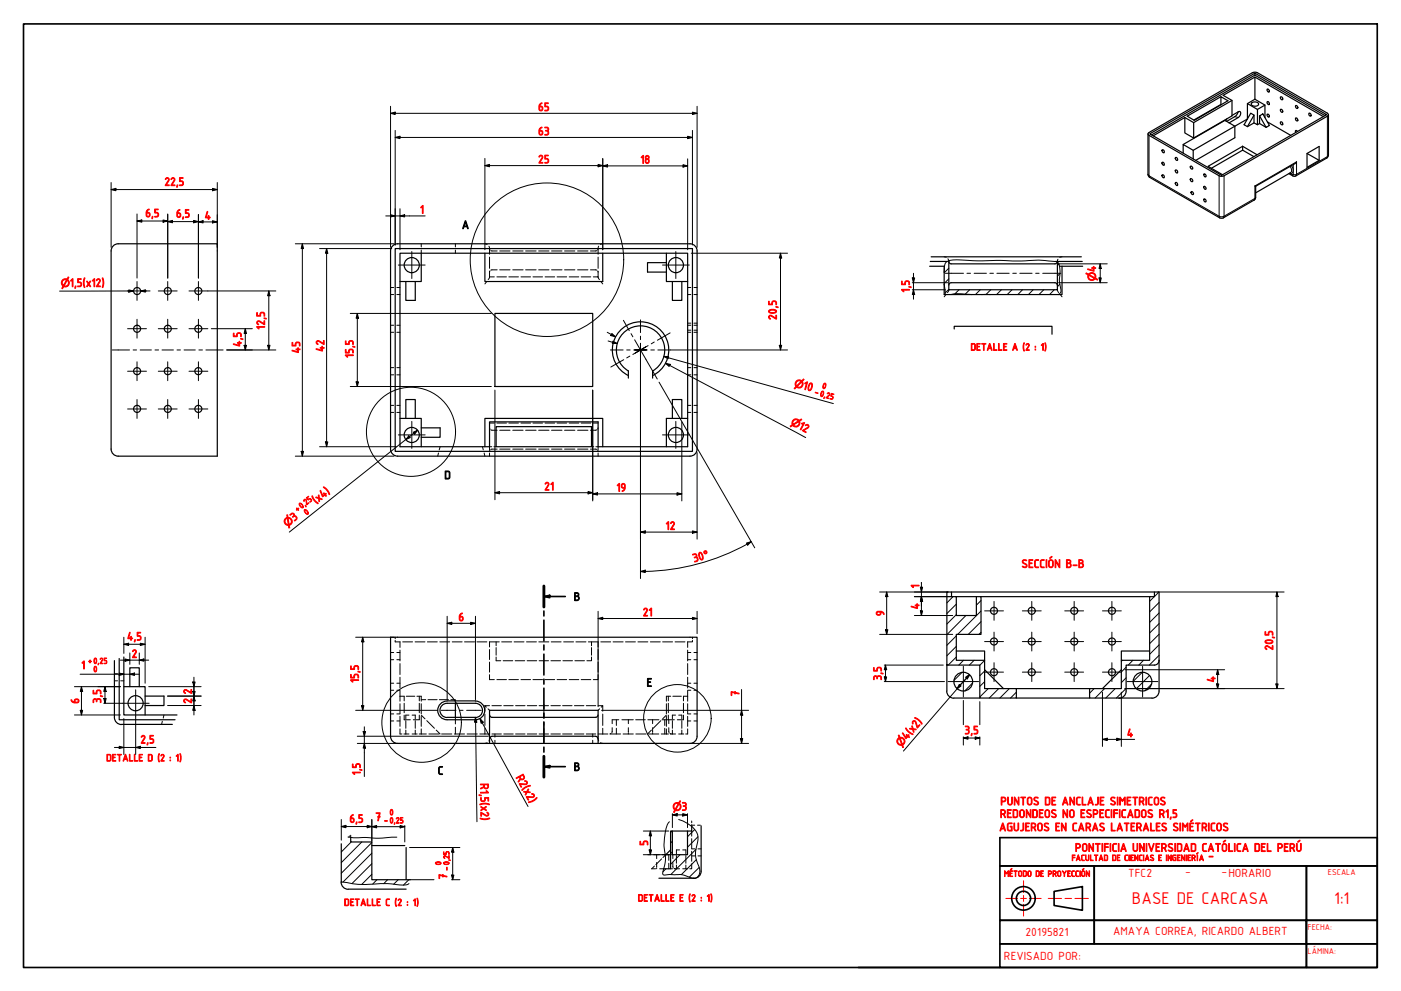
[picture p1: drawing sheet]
<svg xmlns="http://www.w3.org/2000/svg" width="594mm" height="420mm" viewBox="0 0 594 420" stroke-linecap="round" stroke-linejoin="round" font-family="sans-serif">
<!-- layer: Hatch (ISO) -->
<g fill="none" stroke="#000" stroke-width=".42">
<path d="M402.3 118.2l-1.9 2M402.3 113.7l-1.9 2M449 111.9l-.6 .7M449.5 116l-1.1 1.1M402.3 122.7l-1.6 1.5M406.7 122.9l-1.8 1.7M411.2 122.9l-1.9 1.8M415.7 122.9l-2.1 2M420.1 122.9l-2 1.9M424.6 122.9l-2 2M429.1 122.9l-2 2M433.6 122.9l-2 2"/>
<path d="M438.1 122.9l-2 2M442.6 122.9l-2 2M447 122.9l-1.9 2M449.4 120.5l-1 1.1M401.6 251l-.1 .1M404.1 253l-2.6 2.6M405.5 256.1l-4 4M416 259.1l-9.9 9.9M416 254.6l-2 2M489.5 253l-2 1.9M491.4 251l-1.9 2M491.5 259.9l-4 4"/>
<path d="M491.5 255.4l-4 4M405.5 278.6l-3.4 3.4M405.5 274l-4 4M405.5 269.6l-4 4M405.5 260.6l-4 4M408.6 280l-2 2M409.6 261l-8.1 8.1M413.1 280l-2.1 2M416 268.1l-.9 .9M416 263.6l-5.4 5.4M475.9 280l-.4 .4M480.4 280l-2 2"/>
<path d="M484.9 280l-2 2M491.5 277.9l-4.1 4.1M491.5 273.4l-4 4M491.5 268.9l-4 4M491.5 264.4l-4 4M408 285l-3.4 3.5M411.3 286.2l-5.6 5.6M412.4 289.6l-3.3 3.3M417.5 289l-2 2M417.5 284.5l-2 2M417.5 280l-2 2M419 292l-3.5 3.5"/>
<path d="M423.5 292l-4 4M428 292l-4 4M431 293.5l-2.5 2.5M463.9 292l-1.9 1.9M468.4 292l-4 4M472.9 292l-4 4M477.5 291.9l-4.1 4.1M477.5 287.4l-2 2M477.5 282.9l-2 2M484.4 285l-3.8 3.8M487.5 286.4l-5.6 5.6M488.3 290l-2.8 2.8"/>
<path d="M148.9 357l-4.2 4.2M153.4 357l-8.7 8.7M157.7 357.2l-13 13M284.9 352.3l-.5 .7M285.1 356.7l-.7 .7M294.6 351.7l-3.1 3.1M296 354.8l-4.5 4.4M157.7 370.7l-4.3 4.3M157.7 366.2l-8.5 8.4M157.7 361.7l-12.3 12.3M159.8 373l-1.7 1.8M164.3 373l-1.5 1.6"/>
<path d="M168.8 373l-1.9 1.9M173.4 373l-2.3 2.3M282.4 368.3l-1.3 1.3M285.1 361.1l-.7 .8M288.4 362.4l-4 4M295.1 360.2l-10.6 10.6M295.3 364.5l-6.4 6.3M296.5 367.8l-4.2 4.1"/>
</g>
<!-- layer: Visible (ISO) -->
<g fill="none" stroke="#000" stroke-width=".51">
<path d="M532.1 31v.9l29.7 17.1M532.1 32.7v9.4M532.1 31.9l-43.8 25.3M537.3 37.9l.2-.2a.8 .8 0 0 1 .7 .6 .8 .8 0 0 1-.3 .8zM486.8 56.7v17.2l.4 1.1 30 17.4h1.5l13.4-7.8 .3-.9v-4.7M486.9 56.4l44.2-25.6 1-.2 1.1 .2 29.7 17.2 .4 .6-.4 .7-43.9 25.2-1 .3-1-.3-29.8-17.1-.3-.3zM487.6 56.7l44.5-25.7 30.4 17.6-44.5 25.7zM502.4 49.8l3.8 2.2v6.5M502.4 49.8l-13.4 7.8M517.7 41l-14.3 8.3 3 1.7 14.3-8.3-3-1.7 .2 3.4M517.7 44.3l-11.5 6.6M520.3 50.4l-.5 .9"/>
<path d="M522.4 42.6l-16.2 9.4M525 47.4l-.7 1.5-4.2 2.6M525.1 47.4l.8-.1a1.85 1.85 0 0 1-.8 2.5l-4 2.3M525.1 47.4l-2.7 1.5M530.4 48l1.3 .8-2.7 4.9-1.4-.8zM530.6 43.9a1.89 1.89 0 0 1 3.1 .3 1.94 1.94 0 0 1-3.2 .1zM531.7 48.8v3.3l-2.7 1.6M531.7 52.1l1.5 .8v-6.5l-4.2-2.5v6.6l-23 13.2v3.7M532.1 42.1l-3.1 1.8M532.1 42.1l4.3 2.5M533.2 46.4l3.2-1.8v5.2M534.1 49.1l1.4-.8 2.8 4.9-1.4 .8z"/>
<path d="M534.1 49.1v3.3l2.8 1.6M534.1 52.4l-.9 .5M537.3 48.5l.2-.1a.91 .91 0 0 1 .7 1.2 .92 .92 0 0 1-.9-1.1zM537.3 43.2l.2-.2a.95 .95 0 0 1 .7 1.4 .92 .92 0 0 1-.9-1.2zM537.4 51.7l9.9 5.7M542.9 41.2l.3-.2a.9 .9 0 0 1 .7 1.3l-.7-.2zM542.9 51.8l.3-.2a.93 .93 0 0 1 .7 1.3 .92 .92 0 0 1-1-1.1zM542.9 46.5l.3-.2a.97 .97 0 0 1 .7 1.3 .92 .92 0 0 1-1-1.1zM549.3 44.9l.2-.2a.9 .9 0 0 1 .7 1.3 .83 .83 0 0 1-.9-1.1zM549.5 50a.97 .97 0 0 1 .7 1.3 .85 .85 0 0 1-.9-1.2zM550.2 55.7l-.9-.3 .1 .8M555 48.1l.2-.2a.93 .93 0 0 1 .7 1.4 .85 .85 0 0 1-.9-1.2z"/>
<path d="M561.1 49.4l-29-16.7-13.4 7.7 3.7 2.2v6.5l-16.2 9.4-3.8-2.1v-6.6M563.3 48.6l-.2 17.9-13.6 8.1-.7 .2-2.3-1.2M492.8 63.5a.85 .85 0 0 1 .9 1.1l-.2 .2a.93 .93 0 0 1-.7-1.3zM492.8 68.8a.85 .85 0 0 1 .9 1.2l-.2 .1a.97 .97 0 0 1-.7-1.3zM492.8 74.1l.7 .2v1.1a.93 .93 0 0 1-.7-1.3zM498.5 77.4a.85 .85 0 0 1 .9 1.1l-.2 .2a.97 .97 0 0 1-.7-1.3zM498.5 72.1a.85 .85 0 0 1 .9 1.1l-.2 .2a.93 .93 0 0 1-.7-1.3zM498.5 66.8a.83 .83 0 0 1 .9 1.1l-.2 .2a.9 .9 0 0 1-.7-1.3zM501.7 61.3l17.7-10.3 4.2 2.5v4.9l-16.6 9.6M504.8 70.5a.9 .9 0 0 1 1 1l-.3 .2a.9 .9 0 0 1-.7-1.2zM504.8 75.7a.92 .92 0 0 1 1 1.2l-.3 .2a.93 .93 0 0 1-.7-1.4zM506 63.7l-4.3-2.4v3.6"/>
<path d="M510.5 79a.9 .9 0 0 1 .9 1.1l-.2 .2a.91 .91 0 0 1-.7-1.3zM510.5 73.7a.92 .92 0 0 1 .9 1.1l-.2 .2a.99 .99 0 0 1-.7-1.3zM526.9 62l-14.6 8.5 6.1 3.6M526.9 62l6.2 3.6M526.9 62v1.7M531.7 66.4l-4.8-2.7-13.2 7.7M532.1 78.8l.3 .2M547.2 73.2l-14.8 8.6M549.8 68.6l-.7 .8-16.7 9.6M554.2 65.1l5.2-3v5.9l-5.2 3zM554.2 65.1l5.2 2.9M505.1 81.3a.9 .9 0 0 1 1 1l-.3 .2a.9 .9 0 0 1-.7-1.2z"/>
<path d="M510.5 84.3a.92 .92 0 0 1 .9 1.1l-.2 .2a.95 .95 0 0 1-.7-1.3zM47.1 106.4l.7-1.9 1-.8 1.3-.3h42v90h-42l-1.3-.3-1.4-1.4-.3-1.3v-84M165.6 106.4v84l.7 1.9 1 .8 1.3 .3M167.6 105.4h126v86h-126zM168.6 103.4h124l1.9 .6 .8 1 .3 1.4M168.6 103.4l-1.9 .6-.8 1-.3 1.4M169.6 107.4h122v82h-38v-10.5h-46v10.5h-38zM172.1 119.4v8h4v-8M178.6 107.4v12h-9M205.6 107.4v12h50v-12M282.6 107.4v12h9M282.6 111.4h-8v4h8"/>
<path d="M285.1 119.4v8h4v-8M295.6 106.4v84l-.3 1.3-.8 1-1.9 .7h-124M394.2 112.9h6.3M394.5 110.8h7.1M394.8 108.9h63.7M400.4 112.9v12h49.9v-12M402.3 110.6v.3M402.3 110.8v12.1h46.1v-11.9M402.3 110.9l.3 .7 .7 .3h44.1l.6-.3 .3-.5M447.7 110.8h11.2M449.3 112.9h9.8M209.9 132.9h41.4v31h-41.4z"/>
<path d="M402.3 120.9l.3-.7 .7-.3h44.1l.6 .3 .3 .7M404.6 139.5v-1.2h41.5v3.4M266.4 157.3v3M266.5 157.3a10.3 10.3 0 0 1-2.7-15.5 10.3 10.3 0 0 1 15.7 0 10.3 10.3 0 0 1-2.8 15.5M266.5 159.2a12 12 0 0 1-4.3-18.2 12 12 0 0 1 18.8 0 12 12 0 0 1-4.3 18.2M276.7 157.3v3M169.6 177.4h9v12M172.1 177.4v-8h4v8M285.1 177.4v-8h4v8M291.6 177.4h-9v12M178.6 181.4h8v4h-8M205.6 189.4v-12h50v12"/>
<path d="M210.4 180.9h40.4v8.5h-40.4zM401.5 251h2v2h2v8h8.5v-8h2v16h-10.5v11h12v12h13.5v4h-15.5v-14h-14zM403.5 251h86M405.5 253h8.5M416 253h71.5M50.5 279.2v26h23.7M52.5 278.6v24.5h22.6M405.5 276h12v4M487.5 276h-12v4M491.5 280v-29h-2v2h-2v27h-12v12h-13.5v4h12.5M491.5 280v13l-.3 1.3-.8 1.1-1.9 .6h-14M491.5 280l-.6 1.4-1.4 .6"/>
<path d="M48.5 280.1v24.1l.3 1.3 .8 1 1.9 .7M52.5 291.1h9v12M55.1 291.1v-8h4v8M61.5 295.1h8v4h-8M189.6 297.2a4 4 0 0 0-4 4 4 4 0 0 0 4 4M189.6 298.2a3 3 0 0 0-3 3 3 3 0 0 0 3 3M189.6 298.2h12a3 3 0 0 1 3 3 3 3 0 0 1-3 3M189.6 297.2h12M193.1 298.2v5.9M201.6 297.2a4 4 0 0 1 3.9 4 4 4 0 0 1-3.9 4h-12M401.5 282v11.7l1.1 1.7 1.9 .6M404.5 296h11"/>
<path d="M417.5 284l8 8M431 296h31M431 292h31M475.5 284l-8 8M489.5 282h-12l-.1 11.7-1 1.7-1.9 .6M51.5 307.1h21.6M165.6 312.2l.7 1.9 1 .8 1.3 .3M165.6 312.1v-41.9h130v41.9M189.6 304.1h12M207.6 315.2v-14h46v14M207.6 303.2l.3 .7 .7 .2h44l.7-.2 .3-.7M208.6 312.1h44"/>
<path d="M208.6 312.2l-.7 .3-.3 .7M252.6 312.2l.7 .3 .3 .7M295.6 312.2l-.7 1.9-1 .8-1.3 .3h-124M144.7 357.7v17l1.1 1.7 1.9 .6M148.7 355v2h9v16h16.3M157.7 358.5h13.9M172.2 359.3v13.7M285.1 352.3h6.4M293.3 350.4v1.9h-1.8v10.1h-6.4v-10.1h-.7v16h-3M297.3 350.1l-.1 20-1 1.6-1.9 .7M147.7 377h24.5M279.4 372.3h14.9"/>
<path d="M282.1 362.4h2.3M284.4 360.3l-2.1 2.1"/>
<circle cx="174.6" cy="112.4" r="3.2"/>
<circle cx="286.6" cy="112.4" r="3.2"/>
<circle cx="58.1" cy="139.4" r="1.49"/>
<circle cx="58.1" cy="123.4" r="1.49"/>
<circle cx="71.2" cy="139.4" r="1.49"/>
<circle cx="71.2" cy="123.4" r="1.49"/>
<circle cx="84.1" cy="139.4" r="1.49"/>
<circle cx="84.1" cy="123.4" r="1.49"/>
<circle cx="58.1" cy="157.4" r="1.49"/>
<circle cx="71.2" cy="157.4" r="1.49"/>
<circle cx="84.1" cy="157.4" r="1.49"/>
<circle cx="58.1" cy="173.4" r="1.49"/>
<circle cx="71.2" cy="173.4" r="1.49"/>
<circle cx="84.1" cy="173.4" r="1.49"/>
<circle cx="174.6" cy="184.4" r="3.2"/>
<circle cx="286.6" cy="184.4" r="3.2"/>
<circle cx="421.5" cy="259" r="1.49"/>
<circle cx="437.5" cy="259" r="1.49"/>
<circle cx="455.5" cy="259" r="1.49"/>
<circle cx="471.5" cy="259" r="1.49"/>
<circle cx="421.5" cy="272" r="1.49"/>
<circle cx="437.5" cy="272" r="1.49"/>
<circle cx="455.5" cy="272" r="1.49"/>
<circle cx="471.5" cy="272" r="1.49"/>
<circle cx="57.5" cy="298.1" r="3.2"/>
<circle cx="408.5" cy="289" r="4"/>
<circle cx="421.5" cy="285" r="1.49"/>
<circle cx="437.5" cy="285" r="1.49"/>
<circle cx="455.5" cy="285" r="1.49"/>
<circle cx="471.5" cy="285" r="1.49"/>
<circle cx="484.5" cy="289" r="4"/>
</g>
<!-- layer: Visible Narrow (ISO) -->
<g fill="none" stroke="#000" stroke-width=".42">
<path d="M487.2 57.4v17.1M523.6 49.4l1.5 .4M562.9 49.3v17.1l-13.1 7.5M486.8 73.9l.4 .6M487.2 74.5l.4 .7M487.2 74.5l29.8 17.2M517 74.5v17.2M547.1 70.5a1.92 1.92 0 0 1 .1 2.7M547.6 70.2a2.06 2.06 0 0 1-.1 3.4l-.6-.2 1.2 .7M548.1 74.1l.2 .5M548.4 73.9l-.3 .2M548.4 69.8v4.1"/>
<path d="M548.4 73.9h1.4M549.8 73.9l-.3 .7M549.8 73.9v-5.3l-17.7 10.2v5.3l-13.1 7.6v-17.2M563.3 65.8l-.8 1.2M517 91.7l.2 .7M517 91.7l1 .2 1-.2-.3 .7M532.4 83.7l-.6 1.1"/>
</g>
<!-- layer: Hidden (ISO) -->
<g fill="none" stroke="#000" stroke-width=".42">
<path d="M178.6 103.4v1.3M178.6 106v1.4M193.1 103.4v1.3M193.1 106v1.4M205.6 103.4l1 .3M206.3 119.5l-.7 .9M207.3 104.4l.3 1M207.6 115v2.6l-.6 .9M207.6 105.4v2.4M207.6 109v4.8M207.6 117.4h2M207.6 105.4l.1 .5"/>
<path d="M207.7 114.9l-.1 .5M208.1 106.3l2.7 .1M210.7 117.4h4.1M210.8 114.4l-2.7 .1M211.9 106.4h4.4M211.9 114.4h4.4M215.8 117.4h4M217.4 106.4h4.4M217.4 114.4h4.4M220.9 117.4h4.1M222.9 106.4h4.4M222.9 114.4h4.4"/>
<path d="M226 117.4h4.1M228.4 106.4h4.4M228.4 114.4h4.4M231.1 117.4h4.1M233.9 106.4h4.4M233.9 114.4h4.4M236.2 117.4h4.1M239.4 106.4h4.4M239.4 114.4h4.4M241.4 117.4h4M244.9 106.4h4.4M244.9 114.4h4.4"/>
<path d="M246.4 117.4h4.1M250.4 114.4l2.7 .1M253.1 106.3l-2.7 .1M253.5 114.9l.1 .5M253.6 115v2.4h-2M253.6 117.4l.6 1.1M253.6 105.4l-.1 .5M253.6 105.4v2.4M253.6 109v4.8M253.9 104.4l-.3 1M254.9 119.5l.7 .9M255.6 103.4l-1 .3"/>
<path d="M400.4 108.9l.9 .2M402 109.7l.3 .8M448.3 111h.1M448.6 109.9l-.2 1.1M450.3 108.9l-.9 .2M165.6 121.9h1.3M165.6 124.9h1.3M165.6 137.9h1.3M168.3 121.9h1.3M168.3 124.9h1.3M168.3 137.9h1.3M291.6 121.9h1.3"/>
<path d="M291.6 124.9h1.3M291.6 137.9h1.3M291.6 140h1.3M291.6 137h1.3M294.3 121.9h1.3M294.3 124.9h1.3M294.3 137.9h1.3M294.3 140h1.3M294.3 137h1.3M401.1 124.9l-.7 .9M402.3 122.9l-.5 1.2M448.4 122.9l.5 1.2"/>
<path d="M449.6 124.9l.7 .9M165.6 155.9h1.3M165.6 158.9h1.3M165.6 140.9h1.3M168.3 155.9h1.3M168.3 158.9h1.3M168.3 140.9h1.3M291.6 155.9h1.3M291.6 158.9h1.3M291.6 140.9h1.3M294.3 155.9h1.3M294.3 158.9h1.3"/>
<path d="M294.3 140.9h1.3M165.6 171.9h1.3M165.6 174.9h1.3M168.3 171.9h1.3M168.3 174.9h1.3M207.6 179.4h2M210.7 179.4h4.1M215.8 179.4h4M220.9 179.4h4.1M226 179.4h4.1M231.1 179.4h4.1M236.2 179.4h4.1"/>
<path d="M241.4 179.4h4M246.4 179.4h4.1M251.6 179.4h2M291.6 171.9h1.3M291.6 174.9h1.3M294.3 171.9h1.3M294.3 174.9h1.3M185.9 192.1l-.3 1.3M186.6 189.4l-.4 1.3M204.6 189.4l.3 1.3M205.3 192.1l.3 1.3M207.6 181.4l.1 .5"/>
<path d="M207.6 192.1v1.3M207.7 190.9l-.1 .5M208.1 182.2l2.7 .2M208.5 189.4h-.9v1.3M209.4 189.4h1M210.8 190.4l-2.7 .1M211.9 190.4h4.4M211.9 182.4h4.4M217.4 190.4h4.4M217.4 182.4h4.4M222.9 190.4h4.4M222.9 182.4h4.4"/>
<path d="M228.4 190.4h4.4M228.4 182.4h4.4M233.9 190.4h4.4M233.9 182.4h4.4M239.4 190.4h4.4M239.4 182.4h4.4M244.9 190.4h4.4M244.9 182.4h4.4M250.4 190.4l2.7 .1M250.8 189.4h1M252.7 189.4h.9v1.3M253.1 182.2l-2.7 .2"/>
<path d="M253.5 190.9l.1 .5M253.6 181.4l-.1 .5M253.6 192.1v1.3M165.6 276.6h1.3M165.6 279.7h1.3M167.6 270.2v.6M167.6 271.5v.6h2.1M168.3 276.6h1.3M168.3 279.7h1.3M169.6 272.1v2.4M169.6 275.6v4.6M170.8 272.1h4.1"/>
<path d="M176 272.1h4.2M181.2 272.1h4.2M186.5 272.1h4.2M191.8 272.1h4.2M197 272.1h4.2M202.2 272.1h4.2M207.6 275.4v4.2M210.4 272.1v1.7M210.4 274.6v3.2M210.4 278.6v1.5h1.9M211.7 272.1h-4.1v2.2M212.7 272.1h4.3"/>
<path d="M218 272.1h4.2M223.3 272.1h4.2M228.5 272.1h4.2M233.7 272.1h4.2M239 272.1h4.2M244.2 272.1h4.3M249.5 272.1h4.2M250.8 278.6v1.5h-1.9M250.8 272.1v1.7M250.8 274.6v3.2M253.6 272.1v2.2M253.6 275.4v4.2"/>
<path d="M254.8 272.1h4.2M260 272.1h4.2M265.2 272.1h4.2M270.5 272.1h4.2M275.8 272.1h4.2M281 272.1h4.2M286.3 272.1h4.1M291.6 272.1v2.4M291.6 275.6v4.6M291.6 276.6h1.3M291.6 279.7h1.3M293.6 271.5v.6h-2.1"/>
<path d="M293.6 270.2v.6M294.3 276.6h1.3M294.3 279.7h1.3M48.5 285.7h1.3M48.5 288.6h1.3M51.2 285.7h1.3M51.2 288.6h1.3M165.6 289.7h1.3M165.6 292.7h1.3M168.3 289.7h1.3M168.3 292.7h1.3M169.6 295.2h1.8v2"/>
<path d="M169.6 281.3v4.7M169.6 287.1v4.6M169.6 292.8v4.5M169.6 298.4v4.2l-1.3 .1M171.4 298.2v4M172.3 295.2h3.6M176.8 295.2h1.8v2.1M177.8 295.2v2M177.8 298.2v4M178.6 298.4v4.2M178.6 296.7h1.9M181.5 296.7h3.9"/>
<path d="M186.3 296.7h3.9M191.2 296.7h1.9v.5M193.1 297.7v.5M205.6 299.2v2.3M205.6 299.2h2M205.6 299.2l.6 .6M207.6 280.7v4.3M207.6 286v2.1h2M208.6 299.2h4M210.7 288.1h4.1M213.4 280.1h4M213.6 299.2h4"/>
<path d="M215.8 288.1h4M218.4 280.1h4.1M218.6 299.2h4M220.9 288.1h4.1M223.5 280.1h4.1M223.6 299.2h4M226 288.1h4.1M228.6 280.1h4M228.6 299.2h4M231.1 288.1h4.1M233.6 280.1h4.1M233.6 299.2h4"/>
<path d="M236.2 288.1h4.1M238.6 299.2h4M238.7 280.1h4.1M241.4 288.1h4M243.6 299.2h4M243.8 280.1h4M246.4 288.1h4.1M248.6 299.2h4M253.6 286v2.1h-2M253.6 299.2h2v2.3M253.6 280.7v4.3M255.6 299.2l-.6 .6"/>
<path d="M282.6 298.4v4.2M283.4 295.2v2M283.4 298.2v4M284.4 295.2h-1.8v2.1M285.3 295.2h3.6M289.8 298.2v4M291.6 295.2h-1.8v2M291.6 281.3v4.7M291.6 287.1v4.6M291.6 292.8v4.5M291.6 298.4v4.2l1.3 .1M291.6 289.7h1.3"/>
<path d="M291.6 292.7h1.3M294.3 289.7h1.3M294.3 292.7h1.3M68.8 305.8l-.3 1.3M69.5 303.1l-.3 1.4M165.6 302.7h1.3M165.6 305.7h1.3M168.3 305.7h1.3M169.6 309v2.2h.8M169.6 303.7v4.3M171.3 311.2h2.1M171.4 303.2v2h2.6"/>
<path d="M172.1 305.5v3.3M172.1 309.5v1.7M173.4 303.2h-1.3v1.6M174.8 303.2h1.3v1.6M174.8 311.2h2.1M176.1 305.5v3.3M176.1 309.5v1.7M177.7 311.2h3.1M177.8 303.2v2h-2.5M178.6 303.7v4.3M178.6 309v2.2M178.6 303.2l1.6 1.6"/>
<path d="M181 305.5l3.2 3.3M181.9 311.2h4.3M185 309.5l1.6 1.7M187.3 311.2h4.3M192.7 311.2h4.3M193.1 304.1v2.8M193.1 308.3v2.9M198.1 311.2h4.3M203.5 311.2h4.1M205.6 302.7v4.9M205.6 308.8v2.4M206.6 314.9l-1 .3"/>
<path d="M206.9 300.5l.7 .7M207.6 313.2l-.3 1M208.6 311.2h4M209.9 311.2v1.3M209.9 313.9v1.3M213.6 311.2h4M218.6 311.2h4M223.6 311.2h4M228.6 311.2h4M233.6 311.2h4M238.6 311.2h4M243.6 311.2h4"/>
<path d="M248.6 311.2h4M251.3 311.2v1.3M251.3 313.9v1.3M253.6 313.2l.3 1M253.6 311.2h4.1M254.3 300.5l-.7 .7M254.6 314.9l1 .3M255.6 302.7v4.9M255.6 308.8v2.4M258.8 311.2h4.3M259.1 311l-.5 .2M259.6 308.5l-.1 2.2"/>
<path d="M261.4 305.2v2.4M261.4 308.8v2.4M262.4 305.2h-2.8v1.6M263.7 305.2h4.8M264.2 311.2h4.3M266.4 305.2v1.6M266.4 308.5v2M266.4 310.8v.4M269.6 305.2h4M269.6 311.2h4.3M274.7 305.2h4.7M275 311.2h4.3"/>
<path d="M276.2 309.5l-1.6 1.7M276.7 305.2v1.6M276.7 308.5v2M276.7 310.8v.4M280.2 305.5l-3.2 3.3M280.4 311.2h3.1M280.7 305.2h5.2M281.9 305.2v2.4M281.9 308.8v2.4M282.6 303.7v4.3M282.6 309v2.2M282.6 303.2l-1.6 1.6"/>
<path d="M283.4 303.2v2M283.6 308.5l.1 2.2M283.6 305.2v1.6M284.1 311l.5 .2M284.3 311.2h2.1M285.1 305.5v3.3M285.1 309.5v1.7M286.4 303.2h-1.3v1.6M287.8 303.2h1.3v1.6M289.1 309.5v1.7h-1.3M289.1 311.2h.8M289.1 305.5v3.3"/>
<path d="M289.8 303.2v2h-2.6M291.6 309v2.2h-.8M291.6 303.7v4.3M291.6 305.7h1.3M294.3 302.7h1.3M294.3 305.7h1.3M148.1 354.5h.2M148.5 354.5h.2M148.7 354.1v.3M148.7 354.8v.2M293.3 348.1v.7M293.3 349.6v.8"/>
<path d="M293.3 352.3v2.2M293.3 355.6v4.2M293.3 349.9h1.3M293.3 359.9h1.3M295.8 349.9h1.2M296 359.9h1.3M274.7 362.4h1.2M276.3 368.3h1.7M277.2 362.4h2.5M277.5 367.2l-1.1 1.1M278.4 362.4v1.6M278.4 365.7v2"/>
<path d="M278.4 368v.3M279.7 368.3h1.7M280.5 364.2l-2.4 2.4M280.9 362.4h1.2M282.3 362.4l-1.2 1.2M283.6 362.4v2.4M283.6 366v2.3M284.4 368.3h.8M284.4 362.4h.2M284.9 362.4h.2M285.3 365.7l.1 2.2M285.3 362.4v1.6"/>
<path d="M285.8 368.2l.5 .1M286 368.3h2.2M286.8 362.8v3.2M286.8 366.8v1.5M288.2 360.3h-1.4v1.7M289.5 368.3h2.2M289.5 360.3h1.3v1.7M290.8 362.8v3.2M290.8 366.8v1.5M293.3 366.2v2.1h-.8M293.3 360.9v4.3M293.3 362.9h1.3"/>
<path d="M296 362.9h1.3"/>
</g>
<!-- layer: Break Line (ISO) -->
<path d="M400.4 115.4l.2-3.2a2.88 2.88 0 0 1 3.5-2l10.4 .4 9.9-.2a97.9 97.9 0 0 0 15.9-.1l6.1 .5a2.43 2.43 0 0 1 3 2.9l.1 1.3a20.9 20.9 0 0 0 .4 8.7l-1.1 1.2M400.4 120.6l.3 4.3M403.3 124.9a16.6 16.6 0 0 1 7.7-.1l1.1 .1M416.4 124.9h3.5M147.6 354.9l2.3 .3 4.1-.1a48.8 48.8 0 0 0 12.1-.2h2.2M283.8 348.4a17.3 17.3 0 0 0-2.2 9.6 23.2 23.2 0 0 1 .2 9l-.8 3.2 .2 .6 .7 .2a23.6 23.6 0 0 1 12.2 1.3M287.8 347.5a11.2 11.2 0 0 1 8 6.4 13.4 13.4 0 0 1-.8 7 16.3 16.3 0 0 0 1.7 7.5 2.88 2.88 0 0 1-2.4 3.9M144.7 373.9a57 57 0 0 0 18.1 .7l6.7 .6a4.6 4.6 0 0 0 3.9-.6" fill="none" stroke="#000" stroke-width=".42"/>
<!-- layer: Detail Boundary (ISO) -->
<g fill="none" stroke="#000" stroke-width=".42">
<circle cx="231.9" cy="110.1" r="32.5"/>
<circle cx="174.3" cy="183.1" r="18.9"/>
<circle cx="178.8" cy="306.3" r="16.9"/>
<circle cx="287.2" cy="304.6" r="14.3"/>
</g>
<!-- layer: Section Line (ISO) -->
<g fill="none" stroke="#000" stroke-width=".7">
<path d="M230.6 252.9l2.5-.5v1zM230.6 248.5v8.8M230.6 259.1v2.1M230.6 252.9h9.1M230.6 262.9v8.9M230.6 273.5v2.1M230.6 277.3v8.9M230.6 288v2M230.6 291.8v8.8M230.6 302.4v2.1M230.6 306.2v8.9M230.6 316.8v2.1"/>
<path d="M230.6 325l2.5-.4v.9zM230.6 320.7v8.8M230.6 325h9.1"/>
</g>
<path d="M230.6 248.5v8.8M230.6 320.7v8.8" fill="none" stroke="#000" stroke-width="1.2"/>
<path d="M230.6 252.9l2.5-.5v1zM230.6 325l2.5-.4v.9z" fill="#000"/>
<!-- layer: Border (ISO) -->
<g fill="none" stroke="#000" stroke-width=".7">
<path d="M10 10.1h574v400.1h-574zM424 355.1h160v12h-160zM424 367.1h40v23.1h-40zM447 377.9l12-2v10l-12-2zM464 367.1h90v23.1h-90zM554 367.1h30v23.1h-30zM424 390.2h40v10h-40zM464 390.2h90v10h30v-10h-30v10h-90zM364 410.2h60M424 400.2h130v10h-130zM554 400.2h30v10h-30z"/>
<circle cx="434" cy="380.9" r="5"/>
<circle cx="434" cy="380.9" r="3"/>
</g>
<path d="M434 373.4v5M434 379.6v2.6M426.5 380.9h5M432.8 380.9h2.4M434 383.4v5M436.5 380.9h5M444.5 380.9h5.7M451.6 380.9h2.8M455.8 380.9h5.7" fill="none" stroke="#f00" stroke-width=".42"/>
<!-- layer: Dimension (ISO) -->
<g fill="none" stroke="#000" stroke-width=".42">
<path d="M165.6 48l2-.5v1.1zM165.6 48h130M165.6 45.1v59.8M167.6 58.3l2-.5v1zM167.6 58.3h126M167.6 55.3v48.6M291.6 57.8l2 .5-2 .5zM293.6 47.5l2 .5-2 .6zM293.6 55.3v48.6M295.6 45.1v59.8M47.1 77.4v27.5M90.1 79.9l2 .5-2 .5z"/>
<path d="M92.1 77.4v27.5M205.6 70.2l2-.5v1zM205.6 70.2h50M205.6 67.2v38.7M253.6 69.7l2 .5-2 .5zM255.6 70.3l2-.5v1zM255.6 67.2v38.7M255.6 70.3h36M289.6 69.8l2 .5-2 .5zM291.6 67.4v38.5M47.1 80.4l2-.5v1zM47.1 80.4h45"/>
<path d="M58.1 93.7l2-.4v.9zM58.1 93.7h13M58.1 90.7v27.2M69.2 93.3l1.9 .4-1.9 .5zM71.1 94l2.1-.5v1zM71.1 94h13M71.1 90.7v27.2M82.1 93.5l2 .5-2 .5zM84.1 94.1l2-.5v.9zM84.1 94.1h8M84.1 90.9v27M90.1 93.6l2 .5-2 .4z"/>
<path d="M163.6 91.5h16.7M165.6 91l2 .5-2 .5zM169.6 91.5l2-.5v1zM169.6 88.5v17.4M125.2 103.4h41.9M128.2 103.4l.5 2h-1zM128.2 103.4v90M135.5 105.4h30.6M138.5 105.4l.5 2h-1zM138.5 105.4v84M293.1 107.4h40.8M331 107.4l.5 2h-1z"/>
<path d="M331 107.4v41M386.8 117.8h1.1l-.6 2.1zM386.8 119.9h15M387.3 115.9v11M448.9 119.9h20.6M448.9 111.9h20.6M466 117.8h1l-.5 2.1zM466.5 111.9l.5 1.9h-1zM466.5 111.9v8M25.3 123.4h31.3h-2M54.6 122.9l2 .5-2 .5zM59.6 123.4l2-.5 .1 1z"/>
<path d="M59.6 123.4h4M88.1 123.4h28.9M89.6 139.4h17.4M104 139.4l.5 2h-1zM104 139.4v9M114 123.4l.5 2h-1zM114 123.4v25M148.5 132.9h59.8M151.5 132.9l.5 2h-1zM151.5 132.9v31M386.8 122.9h14.1M387.3 122.9l.6 2h-1.1z"/>
<path d="M96.1 148.4h20.9M103.5 146.4h1l-.5 2zM113.5 146.4h1l-.5 2zM257.5 140.9l3.5 1.9M257.9 144.6l3.8 1M259.5 141.4l1.5 1.4-2-.5zM259.9 144.6l1.8 1h-2zM271.6 150.9v94.4M281.5 151.1l2 .1-.2 .9zM281.5 151.1l71.9 20M282.2 154l2 .5-.5 .9zM282.2 154l59.4 31.5"/>
<path d="M284.4 148.4h49.5M330.5 146.4h1l-.5 2zM148.5 163.9h59.8M151 161.9h1l-.5 2zM209.9 165.4v46.5M251.3 165.4v47M279.5 162l40.5 70.3M289.1 178.9v5.4M125.2 193.4h41.9M127.7 191.4h1l-.5 2zM135.5 189.4h32.6M138 187.4h1l-.5 2z"/>
<path d="M173.4 184.8l.6 .7-1.9 .9zM175.3 183.2l1.8-.8-1.3 1.7zM177.1 182.4l-54.4 43.2M289.1 184.5v27.9M295.6 191.9v36.7M209.9 208.9l1.9-.5v1zM209.9 208.9h41.4M249.4 208.4l1.9 .5-1.9 .5zM251.3 209.4l2.1-.5v1zM251.3 209.4h37.8M287.1 208.9l2 .5-2 .5zM271.6 225.6l2-.5v1z"/>
<path d="M271.6 225.6h24M293.6 225.1l2 .5-2 .5zM316.5 230.2l2-.5-1.4 1.4zM316.8 230.7a93.9 93.9 0 0 1-45.2 11.6M318.5 229.7l-1.7 1M253.6 259.2v40.4M271.6 242.3l2-.6v1zM295.6 259.2v9.4M373 251h29M376 251l.5 2h-1zM376 251v18M387.7 253h16.3"/>
<path d="M390.3 259h.9l-.5 2zM390.3 249h.9l-.5 2zM390.7 253l.5 2h-.9zM390.7 247v14M491 251h53.5M541.5 251l.5 2h-1zM541.5 251v41M51.1 279.9h12M52.5 273.2l2-.5v1zM52.5 273.2h9M52.5 270.2v6.8M53 279.4l2.1 .5-2.1 .4z"/>
<path d="M55.1 276.8v4.9M59.1 279.9l1.9-.5v.9zM59.1 276.8v4.9M59.5 272.7l2 .5-2 .5zM61.5 270.2v19.5M150.8 270.2h16.3M153.8 270.2l.5 1.9h-1zM153.8 270.2v31M189.6 264.3l2-.5v1zM189.6 264.3h12M189.6 261.3v35.4M199.6 263.8l2 .5-2 .5z"/>
<path d="M201.6 261.3v35.4M253.6 262.2l2-.5v1zM253.6 262.2h42M293.6 261.7l2 .5-2 .5zM373 269h31M375.5 267h1l-.5 2zM387.7 261h16.3M31.6 291.1h19.5M34 285.9h25.1M34.5 291.1l.6 2.1h-1.1zM34.5 291.1v12M44 296.1h1l-.5 2.1z"/>
<path d="M44 298.2h7.8M44.5 291.1l.5 2.1h-1zM44.5 291.1v7.1M50.5 285.3l2 .6-2 .5zM55.1 285.9l1.9-.6v1.1zM63.1 291.1h22.2M71.1 295.1h14.2M71.1 299.1h14.2M81.7 289.2h1l-.5 1.9zM81.7 293.2h1l-.5 1.9zM82.2 295.1l.5 2.1h-1zM82.2 299.1l.5 2.1h-1z"/>
<path d="M82.2 287.1v16M153.3 299.2h1l-.5 2zM314.5 292.3v22.9M375 287h1l-.5 2zM375 282h25M375 289h25.5M375.5 282l.5 2h-1zM375.5 282v7M406.8 290.2l.7 .6-1.6 1.2zM408.5 297v10.3M409.4 287.1l1.7-1.1-.9 1.8zM411.1 286l-28 32.4"/>
<path d="M415.5 297.5v9.8M467.5 293.5v23M475.5 293.5v23M477 292h7.4M477 284h7.4M484.6 292h59.9M484.6 284h34.7M515.8 290h1l-.5 2zM516.3 284l.5 2h-1zM516.3 284v8M541 290h1l-.5 2zM31.6 303.1h19.5"/>
<path d="M34 301.2h1.1l-.6 1.9zM48.5 316.9h17.6M50.5 316.4l2 .5-2 .5zM52.5 304.7v15.2M57.5 316.9l2-.5v1zM57.5 303.8v16.1M150.8 301.2h34.8M151.5 315.2h54.6M151.5 312.1h55.6M154 310.2h1l-.5 1.9zM154.5 315.2l.5 2h-1zM154.5 308.1v21.1"/>
<path d="M201.6 304.1l.6 2.1h-1zM201.6 304.1l.6 44.3M203.5 304.7l1.4 1.5-.9 .5zM203.5 304.7l20.4 37.2M255.1 315.2h62.3M255.1 301.2h62.3M313.9 313.2h1.1l-.5 2zM314.5 301.2l.5 2h-1.1zM408.5 312.9l2-.5v1zM408.5 312.9h7M408.5 312.4v3.5M413.5 312.4l2 .5-2 .5z"/>
<path d="M415.5 312.4v3.5M467.5 313.5l2-.5v1zM467.5 313.5h13.6M473.5 313l2 .5-2 .5zM144.7 350.4l2-.5v1zM144.7 350.4l26.9 .1M144.7 347.5v8.7M155.7 349.9l2 .5-2 .5zM157.7 350.5l2-.5v1zM157.7 347.5v9.5M169.7 350l1.9 .5-1.9 .5zM171.6 350v7"/>
<path d="M173.7 359.3h21.3M192 359.3l.5 2h-1zM192 359.3v13.7M272.8 352.3h10.8M275.8 352.3l.5 2.1h-1zM275.8 352.3v10.1M285.1 345.5l2-.5v1zM285.1 345.5h6.4M285.1 345v5.9M289.5 345l2 .5-2 .5zM291.5 345v5.9M173.7 373h10.3"/>
<path d="M191.5 371h1l-.5 2zM191.5 373h3.5M272.8 362.4h10.8M275.3 360.3h1l-.5 2.1z"/>
</g>
<g fill="#000">
<path d="M165.6 48l2-.5v1.1zM167.6 58.3l2-.5v1zM291.6 57.8l2 .5-2 .5zM293.6 47.5l2 .5-2 .6zM47.1 80.4l2-.5v1zM205.6 70.2l2-.5v1zM253.6 69.7l2 .5-2 .5zM255.6 70.3l2-.5v1zM289.6 69.8l2 .5-2 .5zM58.1 93.7l2-.4v.9zM69.2 93.3l1.9 .4-1.9 .5zM71.1 94l2.1-.5v1z"/>
<path d="M82.1 93.5l2 .5-2 .5zM84.1 94.1l2-.5v.9zM90.1 79.9l2 .5-2 .5zM90.1 93.6l2 .5-2 .4zM165.6 91l2 .5-2 .5zM169.6 91.5l2-.5v1zM128.2 103.4l.5 2h-1zM138.5 105.4l.5 2h-1zM331 107.4l.5 2h-1zM386.8 117.8h1.1l-.6 2.1zM466 117.8h1l-.5 2.1zM466.5 111.9l.5 1.9h-1z"/>
<path d="M54.6 122.9l2 .5-2 .5zM59.6 123.4l2-.5 .1 1zM114 123.4l.5 2h-1zM151.5 132.9l.5 2h-1zM387.3 122.9l.6 2h-1.1zM103.5 146.4h1l-.5 2zM104 139.4l.5 2h-1zM113.5 146.4h1l-.5 2zM259.5 141.4l1.5 1.4-2-.5zM259.9 144.6l1.8 1h-2zM281.5 151.1l2 .1-.2 .9zM282.2 154l2 .5-.5 .9z"/>
<path d="M330.5 146.4h1l-.5 2zM151 161.9h1l-.5 2zM127.7 191.4h1l-.5 2zM138 187.4h1l-.5 2zM173.4 184.8l.6 .7-1.9 .9zM175.3 183.2l1.8-.8-1.3 1.7zM209.9 208.9l1.9-.5v1zM249.4 208.4l1.9 .5-1.9 .5zM251.3 209.4l2.1-.5v1zM287.1 208.9l2 .5-2 .5zM271.6 225.6l2-.5v1zM293.6 225.1l2 .5-2 .5z"/>
<path d="M316.5 230.2l2-.5-1.4 1.4zM271.6 242.3l2-.6v1zM376 251l.5 2h-1zM390.3 259h.9l-.5 2zM390.3 249h.9l-.5 2zM390.7 253l.5 2h-.9zM541.5 251l.5 2h-1zM52.5 273.2l2-.5v1zM59.5 272.7l2 .5-2 .5zM59.1 279.9l1.9-.5v.9zM153.8 270.2l.5 1.9h-1zM189.6 264.3l2-.5v1z"/>
<path d="M199.6 263.8l2 .5-2 .5zM253.6 262.2l2-.5v1zM293.6 261.7l2 .5-2 .5zM375.5 267h1l-.5 2zM34.5 291.1l.6 2.1h-1.1zM44 296.1h1l-.5 2.1zM44.5 291.1l.5 2.1h-1zM50.5 285.3l2 .6-2 .5zM53 279.4l2.1 .5-2.1 .4zM55.1 285.9l1.9-.6v1.1zM81.7 289.2h1l-.5 1.9zM81.7 293.2h1l-.5 1.9z"/>
<path d="M82.2 295.1l.5 2.1h-1zM153.3 299.2h1l-.5 2zM375 287h1l-.5 2zM375.5 282l.5 2h-1zM406.8 290.2l.7 .6-1.6 1.2zM409.4 287.1l1.7-1.1-.9 1.8zM515.8 290h1l-.5 2zM516.3 284l.5 2h-1zM541 290h1l-.5 2zM34 301.2h1.1l-.6 1.9zM50.5 316.4l2 .5-2 .5zM57.5 316.9l2-.5v1z"/>
<path d="M82.2 299.1l.5 2.1h-1zM154 310.2h1l-.5 1.9zM154.5 315.2l.5 2h-1zM201.6 304.1l.6 2.1h-1zM203.5 304.7l1.4 1.5-.9 .5zM313.9 313.2h1.1l-.5 2zM314.5 301.2l.5 2h-1.1zM408.5 312.9l2-.5v1zM413.5 312.4l2 .5-2 .5zM467.5 313.5l2-.5v1zM473.5 313l2 .5-2 .5zM144.7 350.4l2-.5v1z"/>
<path d="M155.7 349.9l2 .5-2 .5zM157.7 350.5l2-.5v1zM169.7 350l1.9 .5-1.9 .5zM275.8 352.3l.5 2.1h-1zM285.1 345.5l2-.5v1zM289.5 345l2 .5-2 .5zM191.5 371h1l-.5 2zM192 359.3l.5 2h-1zM275.3 360.3h1l-.5 2.1z"/>
</g>
<!-- layer: Center Mark (ISO) -->
<g fill="none" stroke="#000" stroke-width=".42">
<path d="M58.1 119.4v8M71.1 119.4v8M84.1 119.4v8M168.9 112.4h11.4M174.6 106.7v11.4M280.9 112.4h11.4M286.6 106.7v11.4M54.1 123.4h8M54.1 139.4h8M58.1 135.4v8M67.1 123.4h8M67.1 139.4h8"/>
<path d="M71.1 135.4v8M80.1 123.4h8M80.1 139.4h8M84.1 135.4v8M271.6 135.6v5.4M54.1 157.4h8M58.1 153.4v8M67.1 157.4h8M71.1 153.4v8M80.1 157.4h8M84.1 153.4v8M258.8 148.4h5.4"/>
<path d="M264.5 152.5l-5.5 3.1M265.7 148.4h1.5M267.1 151l-1.4 .7M268.7 148.4h2.9h-2.5M269.4 149.6l2.2-1.2-3.2 1.9M271.6 145.5v2.9v-2.5M271.6 150.9v-2.5v2.5M271.6 142.5v1.5M274.1 148.4h-2.5h2.8M274.8 146.5l-3.2 1.9 2.1-1.3M276 148.4h1.5M277.4 145l-1.2 .8"/>
<path d="M279 148.4h5.4M284.2 141.1l-5.4 3.2M54.1 173.4h8M58.1 169.4v8M67.1 173.4h8M71.1 169.4v8M80.1 173.4h8M84.1 169.4v8M174.6 178.7v11.4M286.6 178.7v11.4M168.9 184.4h11.4M280.9 184.4h11.4"/>
<path d="M417.5 259h8M421.5 255v8M433.5 259h8M437.5 255v8M451.5 259h8M455.5 255v8M467.5 259h8M471.5 255v8M417.5 272h8M421.5 268v8M433.5 272h8M437.5 268v8"/>
<path d="M451.5 272h8M455.5 268v8M467.5 272h8M471.5 268v8M51.8 298.2h11.4M57.5 292.5v11.3M402 289h13M408.5 282.5v13M417.5 285h8M421.5 281v8M433.5 285h8M437.5 281v8"/>
<path d="M451.5 285h8M455.5 281v8M467.5 285h8M471.5 281v8M478 289h13M484.5 282.5v13"/>
</g>
<!-- layer: Centerline (ISO) -->
<g fill="none" stroke="#000" stroke-width=".42">
<path d="M400.9 115.9h7.7M410 115.9h1.5M413.1 115.9h5.2M419.7 115.9h1.6M422.7 115.9h5.2M429.5 115.9h1.5M432.4 115.9h5.2M439.2 115.9h1.4M442.2 115.9h7.6M264.4 135.8l2.4 4.4M47.6 148.4h7.3M56.5 148.4h1.4"/>
<path d="M59.4 148.4h4.8M65.7 148.4h1.5M68.7 148.4h4.8M75.1 148.4h1.4M78 148.4h4.8M84.3 148.4h1.6M87.3 148.4h7.3M267.6 141.5l.8 1.3M269.1 144.1l9.6 16.6M230.6 298.7v5.7M187.1 301.2h6.3M194.9 301.2h1.4"/>
<path d="M197.9 301.2h6.2M230.6 305.9v1.5M230.6 308.9v5.8"/>
</g>
<g font-size="7.7" fill="#f00">
<text x="480" y="383.4">BASE DE CARCASA</text>
<text x="565.7" y="383.4">1:1</text>
</g>
<g font-size="5.4" fill="#f00">
<text x="478.4" y="371.6">TFC2</text>
<text x="502.5" y="370.9">-</text>
<text x="518" y="370.9">-HORARIO</text>
<text x="434.9" y="396.9">20195821</text>
<text x="472" y="396.5">AMAYA CORREA, RICARDO ALBERT</text>
<text x="425.7" y="406.9">REVISADO POR:</text>
</g>
<g font-size="5.3" fill="#f00">
<text x="228.2" y="47">65</text>
<text x="228.2" y="57.3">63</text>
<text x="228.2" y="69.2">25</text>
<text x="271.5" y="69.3">18</text>
<text x="69.7" y="78.7">22,5</text>
<text x="61.6" y="92.1">6,5</text>
<text x="74.6" y="92.2">6,5</text>
<text x="86.7" y="93.1">4</text>
<text x="178.1" y="90.5">1</text>
<text x="464.6" y="115.4" transform="rotate(-90 464.6 115.4)">4</text>
<text x="29.6" y="121.6">1,5(x12)</text>
<text x="385.7" y="124.1" transform="rotate(-90 385.7 124.1)">1,5</text>
<text x="329.3" y="135.7" transform="rotate(-90 329.3 135.7)">20,5</text>
<text x="112.3" y="139.8" transform="rotate(-90 112.3 139.8)">12,5</text>
<text x="102.4" y="147.1" transform="rotate(-90 102.4 147.1)">4,5</text>
<text x="127.3" y="149.8" transform="rotate(-90 127.3 149.8)">45</text>
<text x="137.5" y="149.2" transform="rotate(-90 137.5 149.2)">42</text>
<text x="149.9" y="151.8" transform="rotate(-90 149.9 151.8)">15,5</text>
<text x="340.2" y="164.9" transform="rotate(16 340.2 164.9)">10</text>
<text x="338.4" y="181.7" transform="rotate(28 338.4 181.7)">12</text>
<text x="230.8" y="207.9">21</text>
<text x="261.4" y="208.4">19</text>
<text x="134" y="213.8" transform="rotate(-38 134 213.8)">(x4)</text>
<text x="124.7" y="221.1" transform="rotate(-38 124.7 221.1)">3</text>
<text x="282.2" y="224.6">12</text>
<text x="294.3" y="238.4" transform="rotate(-16 294.3 238.4)">30°</text>
<text x="433.1" y="240.7">SECCIÓN B-B</text>
<text x="389.8" y="249.5" transform="rotate(-90 389.8 249.5)">1</text>
<text x="194.4" y="263.3">6</text>
<text x="272.5" y="261.2">21</text>
<text x="375" y="261.2" transform="rotate(-90 375 261.2)">9</text>
<text x="389.8" y="258.4" transform="rotate(-90 389.8 258.4)">4</text>
<text x="53.8" y="271.5">4,5</text>
<text x="539.8" y="275.8" transform="rotate(-90 539.8 275.8)">20,5</text>
<text x="55.8" y="278.9">2</text>
<text x="34.4" y="283.6">1</text>
<text x="152.1" y="289.5" transform="rotate(-90 152.1 289.5)">15,5</text>
<text x="373.8" y="288.5" transform="rotate(-90 373.8 288.5)">3,5</text>
<text x="515.3" y="289.3" transform="rotate(-90 515.3 289.3)">4</text>
<text x="33.5" y="298.4" transform="rotate(-90 33.5 298.4)">6</text>
<text x="42.9" y="298.2" transform="rotate(-90 42.9 298.2)">3,5</text>
<text x="81.3" y="298.4" transform="rotate(-90 81.3 298.4)">2</text>
<text x="81.3" y="294.4" transform="rotate(-90 81.3 294.4)">2</text>
<text x="313.4" y="295.3" transform="rotate(-90 313.4 295.3)">7</text>
<text x="408.9" y="311.3">3,5</text>
<text x="59.5" y="315.2">2,5</text>
<text x="384.5" y="313.9" transform="rotate(-49 384.5 313.9)">4(x2)</text>
<text x="477.8" y="312.5">4</text>
<text x="152.8" y="328.7" transform="rotate(-90 152.8 328.7)">1,5</text>
<text x="218.6" y="329.5" transform="rotate(61 218.6 329.5)">R2(x2)</text>
<text x="203.7" y="332.1" transform="rotate(89 203.7 332.1)">R1,5(x2)</text>
<text x="424.2" y="341.4">PUNTOS DE ANCLAJE SIMETRICOS</text>
<text x="289" y="343.6">3</text>
<text x="424" y="346.7">REDONDEOS NO ESPECIFICADOS R1,5</text>
<text x="148.1" y="348.8">6,5</text>
<text x="159.1" y="348">7</text>
<text x="423.7" y="352.3">AGUJEROS EN CARAS LATERALES SIMÉTRICOS</text>
<text x="274.8" y="358.6" transform="rotate(-90 274.8 358.6)">5</text>
<text x="455.8" y="361">PONTIFICIA UNIVERSIDAD CATÓLICA DEL PERÚ</text>
<text x="512.3" y="364.2">-</text>
<text x="189.5" y="372.9" transform="rotate(-90 189.5 372.9)">7</text>
</g>
<g font-size="5.3">
<text x="195.8" y="97">A</text>
<text x="188.4" y="203.1">D</text>
<text x="243.3" y="254.7">B</text>
<text x="274.2" y="291.1">E</text>
<text x="185.6" y="328.4">C</text>
<text x="243.3" y="326.8">B</text>
</g>
<g font-size="4.6" fill="#f00">
<text x="411.5" y="148.6">DETALLE A (2 : 1)</text>
<text x="45" y="322.7">DETALLE D (2 : 1)</text>
<text x="270.4" y="382.2">DETALLE E (2 : 1)</text>
<text x="145.9" y="384">DETALLE C (2 : 1)</text>
</g>
<g font-size="4.5" fill="#f00">
<text x="464.6" y="119.2" transform="rotate(-90 464.6 119.2)">⌀</text>
<text x="25.8" y="121.6">⌀</text>
<text x="336.5" y="163.9" transform="rotate(16 336.5 163.9)">⌀</text>
<text x="335" y="179.9" transform="rotate(28 335 179.9)">⌀</text>
<text x="121.7" y="223.6" transform="rotate(-38 121.7 223.6)">⌀</text>
<text x="382" y="316.8" transform="rotate(-49 382 316.8)">⌀</text>
<text x="285.2" y="343.6">⌀</text>
</g>
<g font-size="3.9" fill="#f00">
<text x="563.1" y="371.1">ESCALA</text>
<text x="554.5" y="394.2">FECHA:</text>
<text x="554.5" y="404.7">LÁMINA:</text>
</g>
<g font-size="3.8" fill="#f00">
<text x="345.2" y="167" transform="rotate(16 345.2 167)">- 0,25</text>
<text x="348.4" y="164.6" transform="rotate(16 348.4 164.6)">0</text>
<text x="126" y="217.1" transform="rotate(-38 126 217.1)">+0,25</text>
<text x="130" y="218.5" transform="rotate(-38 130 218.5)">0</text>
<text x="37.3" y="281.3">+0,25</text>
<text x="39.6" y="284.9">0</text>
<text x="165.2" y="345.6">0</text>
<text x="162.8" y="348.8">-0,25</text>
<text x="454.4" y="364.9">FACULTAD DE CIENCIAS E INGENIERÍA</text>
<text x="187.1" y="366.8" transform="rotate(-90 187.1 366.8)">0</text>
<text x="190.2" y="369.2" transform="rotate(-90 190.2 369.2)">-0,25</text>
<text x="425.7" y="371.6">MÉTODO DE PROYECCIÓN</text>
</g>
</svg>
